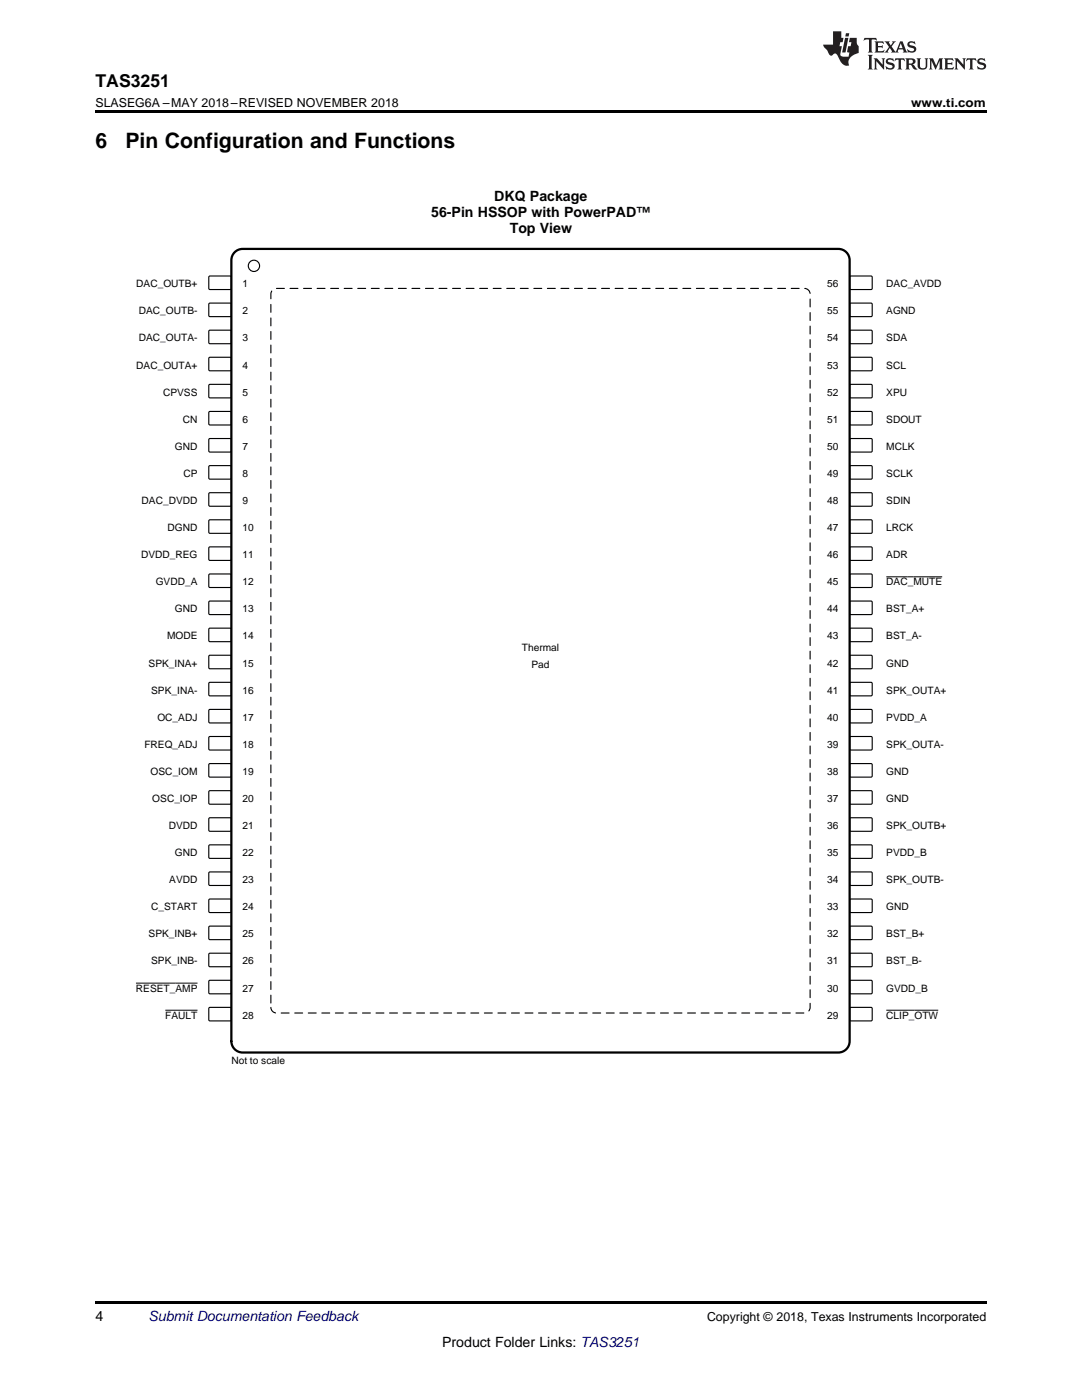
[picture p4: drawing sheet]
<svg xmlns="http://www.w3.org/2000/svg" width="216mm" height="279mm" viewBox="0 0 216 279" stroke-linecap="round" stroke-linejoin="round" font-family="sans-serif">
<path d="M19 259.7h177.8v.5h-177.8z" fill="#000"/>
<path d="M41.7 55.1h4.4v2.6h-4.4z" fill-rule="evenodd" fill="#fff"/>
<path d="M41.7 55.1h4.4v2.6h-4.4z" fill="none" stroke="#000" stroke-width=".23"/>
<path d="M169.6 55.1h4.4v2.6h-4.4z" fill-rule="evenodd" fill="#fff"/>
<path d="M169.6 55.1h4.4v2.6h-4.4z" fill="none" stroke="#000" stroke-width=".23"/>
<path d="M41.7 60.6h4.4v2.5h-4.4z" fill-rule="evenodd" fill="#fff"/>
<path d="M41.7 60.6h4.4v2.5h-4.4z" fill="none" stroke="#000" stroke-width=".23"/>
<path d="M169.6 60.6h4.4v2.5h-4.4z" fill-rule="evenodd" fill="#fff"/>
<path d="M169.6 60.6h4.4v2.5h-4.4z" fill="none" stroke="#000" stroke-width=".23"/>
<path d="M41.7 66h4.4v2.5h-4.4z" fill-rule="evenodd" fill="#fff"/>
<path d="M41.7 66h4.4v2.5h-4.4z" fill="none" stroke="#000" stroke-width=".23"/>
<path d="M169.6 66h4.4v2.5h-4.4z" fill-rule="evenodd" fill="#fff"/>
<path d="M169.6 66h4.4v2.5h-4.4z" fill="none" stroke="#000" stroke-width=".23"/>
<path d="M41.7 71.4h4.4v2.5h-4.4z" fill-rule="evenodd" fill="#fff"/>
<path d="M41.7 71.4h4.4v2.5h-4.4z" fill="none" stroke="#000" stroke-width=".23"/>
<path d="M169.6 71.4h4.4v2.5h-4.4z" fill-rule="evenodd" fill="#fff"/>
<path d="M169.6 71.4h4.4v2.5h-4.4z" fill="none" stroke="#000" stroke-width=".23"/>
<path d="M41.7 76.8h4.4v2.5h-4.4z" fill-rule="evenodd" fill="#fff"/>
<path d="M41.7 76.8h4.4v2.5h-4.4z" fill="none" stroke="#000" stroke-width=".23"/>
<path d="M169.6 76.8h4.4v2.5h-4.4z" fill-rule="evenodd" fill="#fff"/>
<path d="M169.6 76.8h4.4v2.5h-4.4z" fill="none" stroke="#000" stroke-width=".23"/>
<path d="M41.7 82.2h4.4v2.5h-4.4z" fill-rule="evenodd" fill="#fff"/>
<path d="M41.7 82.2h4.4v2.5h-4.4z" fill="none" stroke="#000" stroke-width=".23"/>
<path d="M169.6 82.2h4.4v2.5h-4.4z" fill-rule="evenodd" fill="#fff"/>
<path d="M169.6 82.2h4.4v2.5h-4.4z" fill="none" stroke="#000" stroke-width=".23"/>
<path d="M41.7 87.6h4.4v2.6h-4.4z" fill-rule="evenodd" fill="#fff"/>
<path d="M41.7 87.6h4.4v2.6h-4.4z" fill="none" stroke="#000" stroke-width=".23"/>
<path d="M169.6 87.6h4.4v2.6h-4.4z" fill-rule="evenodd" fill="#fff"/>
<path d="M169.6 87.6h4.4v2.6h-4.4z" fill="none" stroke="#000" stroke-width=".23"/>
<path d="M41.7 93h4.4v2.6h-4.4z" fill-rule="evenodd" fill="#fff"/>
<path d="M41.7 93h4.4v2.6h-4.4z" fill="none" stroke="#000" stroke-width=".23"/>
<path d="M169.6 93h4.4v2.6h-4.4z" fill-rule="evenodd" fill="#fff"/>
<path d="M169.6 93h4.4v2.6h-4.4z" fill="none" stroke="#000" stroke-width=".23"/>
<path d="M41.7 98.4h4.4v2.6h-4.4z" fill-rule="evenodd" fill="#fff"/>
<path d="M41.7 98.4h4.4v2.6h-4.4z" fill="none" stroke="#000" stroke-width=".23"/>
<path d="M169.6 98.4h4.4v2.6h-4.4z" fill-rule="evenodd" fill="#fff"/>
<path d="M169.6 98.4h4.4v2.6h-4.4z" fill="none" stroke="#000" stroke-width=".23"/>
<path d="M41.7 103.8h4.4v2.6h-4.4z" fill-rule="evenodd" fill="#fff"/>
<path d="M41.7 103.8h4.4v2.6h-4.4z" fill="none" stroke="#000" stroke-width=".23"/>
<path d="M169.6 103.8h4.4v2.6h-4.4z" fill-rule="evenodd" fill="#fff"/>
<path d="M169.6 103.8h4.4v2.6h-4.4z" fill="none" stroke="#000" stroke-width=".23"/>
<path d="M41.7 109.2h4.4v2.6h-4.4z" fill-rule="evenodd" fill="#fff"/>
<path d="M41.7 109.2h4.4v2.6h-4.4z" fill="none" stroke="#000" stroke-width=".23"/>
<path d="M169.6 109.2h4.4v2.6h-4.4z" fill-rule="evenodd" fill="#fff"/>
<path d="M169.6 109.2h4.4v2.6h-4.4z" fill="none" stroke="#000" stroke-width=".23"/>
<path d="M41.7 114.6h4.4v2.6h-4.4z" fill-rule="evenodd" fill="#fff"/>
<path d="M41.7 114.6h4.4v2.6h-4.4z" fill="none" stroke="#000" stroke-width=".23"/>
<path d="M169.6 114.6h4.4v2.6h-4.4z" fill-rule="evenodd" fill="#fff"/>
<path d="M169.6 114.6h4.4v2.6h-4.4z" fill="none" stroke="#000" stroke-width=".23"/>
<path d="M176.9 115.1h11.1" fill="none" stroke="#000" stroke-width=".2"/>
<path d="M41.7 120h4.4v2.6h-4.4z" fill-rule="evenodd" fill="#fff"/>
<path d="M41.7 120h4.4v2.6h-4.4z" fill="none" stroke="#000" stroke-width=".23"/>
<path d="M169.6 120h4.4v2.6h-4.4z" fill-rule="evenodd" fill="#fff"/>
<path d="M169.6 120h4.4v2.6h-4.4z" fill="none" stroke="#000" stroke-width=".23"/>
<path d="M41.7 125.4h4.4v2.6h-4.4z" fill-rule="evenodd" fill="#fff"/>
<path d="M41.7 125.4h4.4v2.6h-4.4z" fill="none" stroke="#000" stroke-width=".23"/>
<path d="M169.6 125.4h4.4v2.6h-4.4z" fill-rule="evenodd" fill="#fff"/>
<path d="M169.6 125.4h4.4v2.6h-4.4z" fill="none" stroke="#000" stroke-width=".23"/>
<path d="M41.7 130.8h4.4v2.6h-4.4z" fill-rule="evenodd" fill="#fff"/>
<path d="M41.7 130.8h4.4v2.6h-4.4z" fill="none" stroke="#000" stroke-width=".23"/>
<path d="M169.6 130.8h4.4v2.6h-4.4z" fill-rule="evenodd" fill="#fff"/>
<path d="M169.6 130.8h4.4v2.6h-4.4z" fill="none" stroke="#000" stroke-width=".23"/>
<path d="M41.7 136.2h4.4v2.6h-4.4z" fill-rule="evenodd" fill="#fff"/>
<path d="M41.7 136.2h4.4v2.6h-4.4z" fill="none" stroke="#000" stroke-width=".23"/>
<path d="M169.6 136.2h4.4v2.6h-4.4z" fill-rule="evenodd" fill="#fff"/>
<path d="M169.6 136.2h4.4v2.6h-4.4z" fill="none" stroke="#000" stroke-width=".23"/>
<path d="M41.7 141.6h4.4v2.6h-4.4z" fill-rule="evenodd" fill="#fff"/>
<path d="M41.7 141.6h4.4v2.6h-4.4z" fill="none" stroke="#000" stroke-width=".23"/>
<path d="M169.6 141.6h4.4v2.6h-4.4z" fill-rule="evenodd" fill="#fff"/>
<path d="M169.6 141.6h4.4v2.6h-4.4z" fill="none" stroke="#000" stroke-width=".23"/>
<path d="M41.7 147h4.4v2.6h-4.4z" fill-rule="evenodd" fill="#fff"/>
<path d="M41.7 147h4.4v2.6h-4.4z" fill="none" stroke="#000" stroke-width=".23"/>
<path d="M169.6 147h4.4v2.6h-4.4z" fill-rule="evenodd" fill="#fff"/>
<path d="M169.6 147h4.4v2.6h-4.4z" fill="none" stroke="#000" stroke-width=".23"/>
<path d="M41.7 152.5h4.4v2.5h-4.4z" fill-rule="evenodd" fill="#fff"/>
<path d="M41.7 152.5h4.4v2.5h-4.4z" fill="none" stroke="#000" stroke-width=".23"/>
<path d="M169.6 152.5h4.4v2.5h-4.4z" fill-rule="evenodd" fill="#fff"/>
<path d="M169.6 152.5h4.4v2.5h-4.4z" fill="none" stroke="#000" stroke-width=".23"/>
<path d="M41.7 157.9h4.4v2.5h-4.4z" fill-rule="evenodd" fill="#fff"/>
<path d="M41.7 157.9h4.4v2.5h-4.4z" fill="none" stroke="#000" stroke-width=".23"/>
<path d="M169.6 157.9h4.4v2.5h-4.4z" fill-rule="evenodd" fill="#fff"/>
<path d="M169.6 157.9h4.4v2.5h-4.4z" fill="none" stroke="#000" stroke-width=".23"/>
<path d="M41.7 163.3h4.4v2.5h-4.4z" fill-rule="evenodd" fill="#fff"/>
<path d="M41.7 163.3h4.4v2.5h-4.4z" fill="none" stroke="#000" stroke-width=".23"/>
<path d="M169.6 163.3h4.4v2.5h-4.4z" fill-rule="evenodd" fill="#fff"/>
<path d="M169.6 163.3h4.4v2.5h-4.4z" fill="none" stroke="#000" stroke-width=".23"/>
<path d="M41.7 168.7h4.4v2.5h-4.4z" fill-rule="evenodd" fill="#fff"/>
<path d="M41.7 168.7h4.4v2.5h-4.4z" fill="none" stroke="#000" stroke-width=".23"/>
<path d="M169.6 168.7h4.4v2.5h-4.4z" fill-rule="evenodd" fill="#fff"/>
<path d="M169.6 168.7h4.4v2.5h-4.4z" fill="none" stroke="#000" stroke-width=".23"/>
<path d="M41.7 174.1h4.4v2.6h-4.4z" fill-rule="evenodd" fill="#fff"/>
<path d="M41.7 174.1h4.4v2.6h-4.4z" fill="none" stroke="#000" stroke-width=".23"/>
<path d="M169.6 174.1h4.4v2.6h-4.4z" fill-rule="evenodd" fill="#fff"/>
<path d="M169.6 174.1h4.4v2.6h-4.4z" fill="none" stroke="#000" stroke-width=".23"/>
<path d="M41.7 179.5h4.4v2.6h-4.4z" fill-rule="evenodd" fill="#fff"/>
<path d="M41.7 179.5h4.4v2.6h-4.4z" fill="none" stroke="#000" stroke-width=".23"/>
<path d="M169.6 179.5h4.4v2.6h-4.4z" fill-rule="evenodd" fill="#fff"/>
<path d="M169.6 179.5h4.4v2.6h-4.4z" fill="none" stroke="#000" stroke-width=".23"/>
<path d="M41.7 184.9h4.4v2.6h-4.4z" fill-rule="evenodd" fill="#fff"/>
<path d="M41.7 184.9h4.4v2.6h-4.4z" fill="none" stroke="#000" stroke-width=".23"/>
<path d="M169.6 184.9h4.4v2.6h-4.4z" fill-rule="evenodd" fill="#fff"/>
<path d="M169.6 184.9h4.4v2.6h-4.4z" fill="none" stroke="#000" stroke-width=".23"/>
<path d="M41.7 190.3h4.4v2.6h-4.4z" fill-rule="evenodd" fill="#fff"/>
<path d="M41.7 190.3h4.4v2.6h-4.4z" fill="none" stroke="#000" stroke-width=".23"/>
<path d="M169.6 190.3h4.4v2.6h-4.4z" fill-rule="evenodd" fill="#fff"/>
<path d="M169.6 190.3h4.4v2.6h-4.4z" fill="none" stroke="#000" stroke-width=".23"/>
<path d="M41.7 195.7h4.4v2.6h-4.4z" fill-rule="evenodd" fill="#fff"/>
<path d="M41.7 195.7h4.4v2.6h-4.4z" fill="none" stroke="#000" stroke-width=".23"/>
<path d="M27.1 196.2h12.3" fill="none" stroke="#000" stroke-width=".2"/>
<path d="M169.6 195.7h4.4v2.6h-4.4z" fill-rule="evenodd" fill="#fff"/>
<path d="M169.6 195.7h4.4v2.6h-4.4z" fill="none" stroke="#000" stroke-width=".23"/>
<path d="M41.7 201.1h4.4v2.6h-4.4z" fill-rule="evenodd" fill="#fff"/>
<path d="M41.7 201.1h4.4v2.6h-4.4z" fill="none" stroke="#000" stroke-width=".23"/>
<path d="M33 201.6h6.4" fill="none" stroke="#000" stroke-width=".2"/>
<path d="M169.6 201.1h4.4v2.6h-4.4z" fill-rule="evenodd" fill="#fff"/>
<g fill="none" stroke="#000" stroke-width=".23">
<path d="M169.6 201.1h4.4v2.6h-4.4z"/>
<circle cx="50.7" cy="53.1" r="1.13"/>
</g>
<path d="M176.9 201.6h10.3" fill="none" stroke="#000" stroke-width=".2"/>
<path d="M46.8 50.3l1-.5 .6-.1h118.9a2.25 2.25 0 0 1 2.2 2.2v155.9a2.25 2.25 0 0 1-2.2 2.3h-118.9a2.25 2.25 0 0 1-2.2-2.3v-155.9v-.6z" fill="none" stroke="#000" stroke-width=".45"/>
<path d="M54.3 58l.5-.4h.4h105.3a1.13 1.13 0 0 1 1.1 1.1v142.3a1.13 1.13 0 0 1-1.1 1.2h-105.3a1.13 1.13 0 0 1-1.1-1.2v-142.3z" fill-rule="evenodd" fill="#fff"/>
<path d="M54.3 58l.5-.4h.4h105.3a1.13 1.13 0 0 1 1.1 1.1v142.3a1.13 1.13 0 0 1-1.1 1.2h-105.3a1.13 1.13 0 0 1-1.1-1.2v-142.3z" fill="none" stroke="#000" stroke-width=".23" stroke-dasharray="1.6 1.1"/>
<path d="M19 22h177.8v.5h-177.8z" fill="#000"/>
<g fill="#231f20">
<path d="M172.5 7.6l-.1 .5 .4-.2h.6v.1v2.1l-.2 .4h.9l-.2-.4v-2.1l.1-.1h.5l.5 .2-.2-.5zM174.5 8.3l.2 .3v1.5l-.2 .4h1.8l.2-.6a1.04 1.04 0 0 1-1.3 .2v-.7h.6l.3 .2v-.6l-.3 .2h-.6v-.6l.8-.1 .4 .3-.2-.5zM176.5 8.3l.9 1.1-.9 1.1h.8l-.2-.2 .4-.7 .5 .7-.2 .2h1.5l-.2-.2 .2-.4h.9l.1 .4-.2 .2h1l-.3-.3-.7-1.9h-.5l-.9 2-.8-1 .9-1h-.8l.1 .3-.4 .5-.3-.6 .1-.2zM179.7 8.6l.4 1h-.7zM181.3 8.4a.63 .63 0 0 0-.2 .7 .63 .63 0 0 0 .6 .4l.6 .2 .1 .2a.75 .75 0 0 1-.7 .4 .75 .75 0 0 1-.6-.5l.1 .7 .1-.1a1.11 1.11 0 0 0 1.5-.6 1.13 1.13 0 0 0-1.2-.8l-.1-.4a1.04 1.04 0 0 1 1.2 .2l-.2-.5-.2 .1-.4-.2zM173.2 10.9l.2 .4v2.2l-.2 .4h1l-.3-.4v-2.2l.3-.4zM174.3 11.6l.3 .4v1.5l-.3 .4h.8l-.2-.4v-1.3l1.5 1.7v-1.9l.2-.4h-.7l.2 .4v.9l-1.1-1.3zM177 11.8a.62 .62 0 0 0-.2 .7 .62 .62 0 0 0 .6 .4l.6 .1 .1 .3a.76 .76 0 0 1-.7 .3 .76 .76 0 0 1-.7-.4l.2 .7 .1-.1a1.11 1.11 0 0 0 1.5-.6 1.13 1.13 0 0 0-1.2-.8l-.1-.4a1.04 1.04 0 0 1 1.2 .2l-.2-.6-.2 .1-.5-.1zM178.7 11.6l-.2 .6a.61 .61 0 0 1 .8-.3v1.6l-.2 .4h.9l-.2-.4v-1.6a.63 .63 0 0 1 .7 .3l-.1-.6zM180.6 11.6l.3 .4v1.5l-.3 .4h1l-.2-.2-.1-.8 .6 .2a.76 .76 0 0 0 1.2 .7l-1-1a.58 .58 0 0 0 .6-.5 .58 .58 0 0 0-.5-.6zM181.4 11.9h.1a.45 .45 0 0 1 .5 .1 .45 .45 0 0 1 .1 .5l-.8 .2zM182.9 11.6l.2 .2a2.17 2.17 0 0 0 .3 1.9 .99 .99 0 0 0 1.6-.6v-1.1l.2-.4h-.7l.2 .2a1.92 1.92 0 0 1-.2 1.8 .6 .6 0 0 1-.9-.5v-1.1l.2-.4zM185.4 11.6l.2 .4v1.5l-.2 .4h.7l-.2-.4v-1.4l.8 1.8 .8-1.8v1.4l-.2 .4h.9l-.2-.4v-1.5l.2-.4h-.8l-.6 1.5-.6-1.5zM188.4 11.6l.2 .4v1.5l-.2 .4h1.8l.1-.6a1.04 1.04 0 0 1-1.2 .1v-.6h.5l.4 .2v-.6l-.4 .2h-.5v-.7h.8l.3 .3-.1-.6zM190.5 11.6l.2 .4v1.5l-.2 .4h.7l-.2-.4v-1.3l1.5 1.7v-1.9l.2-.4h-.7l.2 .4v.9l-1.1-1.3zM192.9 11.6l-.1 .6a.61 .61 0 0 1 .7-.3l.1 1.6-.3 .4h1l-.3-.4 .1-1.6a.63 .63 0 0 1 .7 .3l-.1-.6zM195.2 11.8a.62 .62 0 0 0-.2 .7 .62 .62 0 0 0 .6 .4l.6 .1 .1 .3a.76 .76 0 0 1-.7 .3 .76 .76 0 0 1-.6-.4l.1 .7 .1-.1a1.11 1.11 0 0 0 1.6-.6 1.13 1.13 0 0 0-1.3-.8l-.1-.4a1.04 1.04 0 0 1 1.2 .2l-.1-.6-.2 .1-.5-.1z"/>
<path d="M166.2 6.3v2.6h-1.9v.4l.8 .9a.91 .91 0 0 0 1 .8 .56 .56 0 0 1 .5-.3 .56 .56 0 0 1 .5 .3l.4 .8a1.53 1.53 0 0 0 1.9 1.2 1.54 1.54 0 0 1 1-2.1l.9-.3v-1.4a1.52 1.52 0 0 1-.4-1.6h-1.3l-.2 .8h.5l-.2 .8h-.5l-.1 1v.2l.4 .1-.2 .8a1.93 1.93 0 0 1-1.6-.3l.3-1.8h-.5l.2-.8h.4l.2-.8h-.4v-1.3zM168.6 7.6l-.6 2.9h.7l.6-2.9zM168.8 6.6l-.1 .7h.6l.2-.7z"/>
</g>
<g font-size="4.2">
<text x="19" y="29.6">6</text>
<text x="25" y="29.6">Pin Configuration and Functions</text>
</g>
<text font-size="3.5" x="19" y="17.3">TAS3251</text>
<g font-size="2.8">
<text x="98.6" y="40.2">DKQ Package</text>
<text x="86" y="43.4">56-Pin HSSOP with PowerPAD™</text>
<text x="101.7" y="46.5">Top View</text>
<text x="19" y="263.6">4</text>
<text x="88.2" y="268.9">Product Folder Links: TAS3251</text>
</g>
<text font-size="2.8" fill="#0000c8" x="29.6" y="263.6">Submit Documentation Feedback</text>
<g font-size="2.5">
<text x="19" y="21.4">SLASEG6A –MAY 2018–REVISED NOVEMBER 2018</text>
<text x="181.8" y="21.4">www.ti.com</text>
<text x="141.1" y="263.6">Copyright © 2018, Texas Instruments Incorporated</text>
</g>
<g font-size="2">
<text x="27.2" y="57.3">DAC_OUTB+</text>
<text x="48.4" y="57.3">1</text>
<text x="165" y="57.3">56</text>
<text x="176.9" y="57.3">DAC_AVDD</text>
<text x="27.7" y="62.7">DAC_OUTB-</text>
<text x="48.4" y="62.7">2</text>
<text x="165" y="62.7">55</text>
<text x="176.9" y="62.7">AGND</text>
<text x="27.7" y="68.1">DAC_OUTA-</text>
<text x="48.4" y="68.1">3</text>
<text x="165" y="68.1">54</text>
<text x="176.9" y="68.1">SDA</text>
<text x="27.2" y="73.6">DAC_OUTA+</text>
<text x="48.4" y="73.6">4</text>
<text x="165" y="73.6">53</text>
<text x="176.9" y="73.6">SCL</text>
<text x="32.5" y="79">CPVSS</text>
<text x="48.4" y="79">5</text>
<text x="165" y="79">52</text>
<text x="176.9" y="79">XPU</text>
<text x="34.9" y="89.8">GND</text>
<text x="36.5" y="84.4">CN</text>
<text x="48.4" y="84.4">6</text>
<text x="48.4" y="89.8">7</text>
<text x="165" y="84.4">51</text>
<text x="165" y="89.8">50</text>
<text x="176.9" y="84.4">SDOUT</text>
<text x="176.9" y="89.8">MCLK</text>
<text x="36.6" y="95.2">CP</text>
<text x="48.4" y="95.2">8</text>
<text x="165" y="95.2">49</text>
<text x="176.9" y="95.2">SCLK</text>
<text x="28.3" y="100.6">DAC_DVDD</text>
<text x="48.4" y="100.6">9</text>
<text x="165" y="100.6">48</text>
<text x="176.9" y="100.6">SDIN</text>
<text x="33.4" y="106">DGND</text>
<text x="48.4" y="106">10</text>
<text x="165" y="106">47</text>
<text x="176.9" y="106">LRCK</text>
<text x="28.1" y="111.4">DVDD_REG</text>
<text x="48.4" y="111.4">11</text>
<text x="165" y="111.4">46</text>
<text x="176.9" y="111.4">ADR</text>
<text x="31.1" y="116.8">GVDD_A</text>
<text x="48.4" y="116.8">12</text>
<text x="165" y="116.8">45</text>
<text x="176.9" y="116.8">DAC_MUTE</text>
<text x="34.9" y="122.2">GND</text>
<text x="48.4" y="122.2">13</text>
<text x="165" y="122.2">44</text>
<text x="176.9" y="122.2">BST_A+</text>
<text x="33.3" y="127.6">MODE</text>
<text x="48.4" y="127.6">14</text>
<text x="104.1" y="129.9">Thermal</text>
<text x="165" y="127.6">43</text>
<text x="176.9" y="127.6">BST_A-</text>
<text x="29.7" y="133">SPK_INA+</text>
<text x="48.4" y="133">15</text>
<text x="106" y="133.2">Pad</text>
<text x="165" y="133">42</text>
<text x="176.9" y="133">GND</text>
<text x="30.2" y="138.4">SPK_INA-</text>
<text x="31.4" y="143.8">OC_ADJ</text>
<text x="48.4" y="138.4">16</text>
<text x="48.4" y="143.8">17</text>
<text x="165" y="138.4">41</text>
<text x="165" y="143.8">40</text>
<text x="176.9" y="138.4">SPK_OUTA+</text>
<text x="176.9" y="143.8">PVDD_A</text>
<text x="28.8" y="149.2">FREQ_ADJ</text>
<text x="48.4" y="149.2">18</text>
<text x="165" y="149.2">39</text>
<text x="176.9" y="149.2">SPK_OUTA-</text>
<text x="30.1" y="154.6">OSC_IOM</text>
<text x="48.4" y="154.6">19</text>
<text x="165" y="154.6">38</text>
<text x="176.9" y="154.6">GND</text>
<text x="30.4" y="160">OSC_IOP</text>
<text x="48.4" y="160">20</text>
<text x="165" y="160">37</text>
<text x="176.9" y="160">GND</text>
<text x="33.7" y="165.5">DVDD</text>
<text x="48.4" y="165.5">21</text>
<text x="165" y="165.5">36</text>
<text x="176.9" y="165.5">SPK_OUTB+</text>
<text x="34.9" y="170.9">GND</text>
<text x="48.4" y="170.9">22</text>
<text x="165" y="170.9">35</text>
<text x="176.9" y="170.9">PVDD_B</text>
<text x="33.8" y="176.3">AVDD</text>
<text x="48.4" y="176.3">23</text>
<text x="165" y="176.3">34</text>
<text x="176.9" y="176.3">SPK_OUTB-</text>
<text x="30.2" y="181.7">C_START</text>
<text x="48.4" y="181.7">24</text>
<text x="165" y="181.7">33</text>
<text x="176.9" y="181.7">GND</text>
<text x="29.7" y="187.1">SPK_INB+</text>
<text x="48.4" y="187.1">25</text>
<text x="165" y="187.1">32</text>
<text x="176.9" y="187.1">BST_B+</text>
<text x="27.1" y="197.9">RESET_AMP</text>
<text x="30.2" y="192.5">SPK_INB-</text>
<text x="48.4" y="192.5">26</text>
<text x="48.4" y="197.9">27</text>
<text x="165" y="192.5">31</text>
<text x="165" y="197.9">30</text>
<text x="176.9" y="192.5">BST_B-</text>
<text x="176.9" y="197.9">GVDD_B</text>
<text x="33" y="203.3">FAULT</text>
<text x="48.4" y="203.3">28</text>
<text x="165" y="203.3">29</text>
<text x="176.9" y="203.3">CLIP_OTW</text>
<text x="46.2" y="212.3">Not to scale</text>
</g>
</svg>
